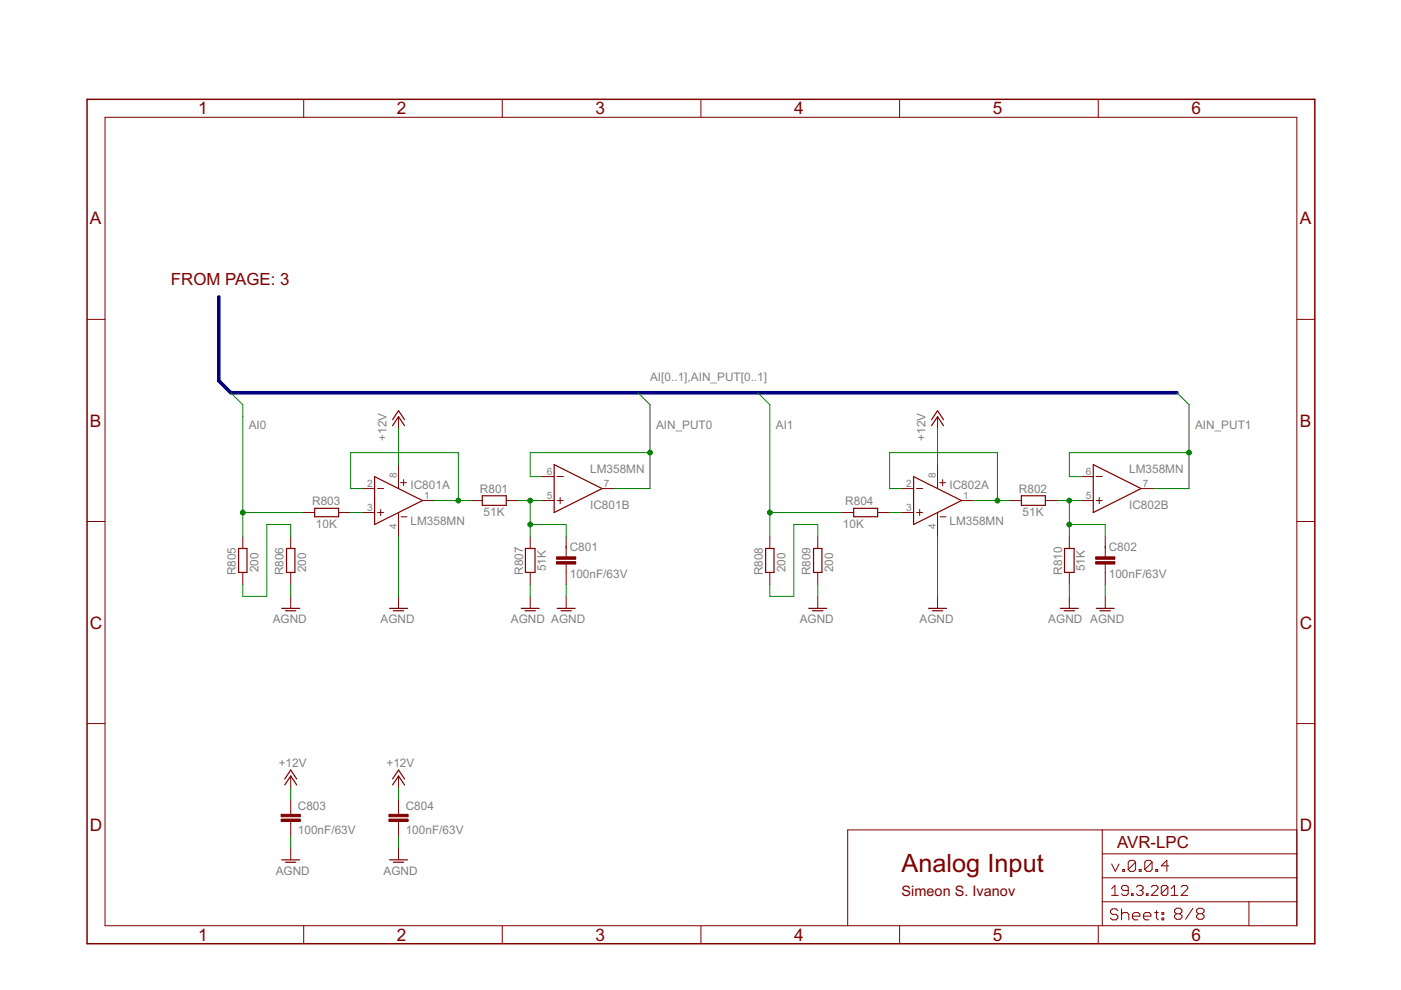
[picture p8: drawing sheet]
<svg xmlns="http://www.w3.org/2000/svg" width="297mm" height="210mm" viewBox="0 0 297 210" stroke-linecap="round" stroke-linejoin="round" font-family="sans-serif">
<g fill="#800000" stroke="#800000" stroke-width=".25">
<path d="M62.5 116.3v5.1z"/>
<path d="M60.7 116.3v5.1z"/>
<path d="M60.7 116.3h1.8z"/>
<path d="M60.7 121.4h1.8z"/>
<path d="M102.3 107.1h5z"/>
<path d="M102.3 105.1v2z"/>
<path d="M102.3 105.1h5z"/>
<path d="M107.3 105.1v2z"/>
<path d="M111.4 116.3v5.1z"/>
<path d="M111.4 116.3h2z"/>
<path d="M113.4 116.3v5.1z"/>
<path d="M111.4 121.4h2z"/>
<path d="M110.5 129h3.8z"/>
<path d="M111.3 129.5h2.2z"/>
<path d="M118.1 129h3.8z"/>
<path d="M119 129.5h2.1z"/>
<path d="M59.7 129h3.8z"/>
<path d="M60.5 129.5h2.2z"/>
<path d="M84.5 88.3l1.3 2z"/>
<path d="M84.5 88.3l-1.3 2z"/>
<path d="M84.5 87.1l1.3 1.9z"/>
<path d="M84.5 87.1l-1.3 1.9z"/>
<path d="M82.6 129h3.8z"/>
<path d="M83.4 129.5h2.2z"/>
<path d="M79.4 101v10.2z"/>
<path d="M79.4 101l10.2 5.1z"/>
<path d="M79.4 111.2l10.2-5.1z"/>
<path d="M117.5 98.5v10.2z"/>
<path d="M117.5 108.7l10.2-5.1z"/>
<path d="M117.5 98.5l10.2 5.1z"/>
<path d="M174.3 116.3v5.1z"/>
<path d="M172.5 116.3v5.1z"/>
<path d="M172.5 116.3h1.8z"/>
<path d="M172.5 121.4h1.8z"/>
<path d="M216.6 107.1h5z"/>
<path d="M216.6 105.1v2z"/>
<path d="M216.6 105.1h5z"/>
<path d="M221.6 105.1v2z"/>
<path d="M225.7 116.3v5.1z"/>
<path d="M225.7 116.3h2z"/>
<path d="M227.7 116.3v5.1z"/>
<path d="M225.7 121.4h2z"/>
<path d="M224.8 129h3.8z"/>
<path d="M225.6 129.5h2.2z"/>
<path d="M232.4 129h3.8z"/>
<path d="M233.2 129.5h2.2z"/>
<path d="M171.5 129h3.8z"/>
<path d="M172.3 129.5h2.2z"/>
<path d="M198.8 88.3l1.2 2z"/>
<path d="M198.8 88.3l-1.3 2z"/>
<path d="M198.8 87.1l1.2 1.9z"/>
<path d="M198.8 87.1l-1.3 1.9z"/>
<path d="M196.9 129h3.8z"/>
<path d="M197.7 129.5h2.2z"/>
<path d="M193.7 101v10.2z"/>
<path d="M193.7 101l10.2 5.1z"/>
<path d="M193.7 111.2l10.2-5.1z"/>
<path d="M231.8 98.5v10.2z"/>
<path d="M231.8 108.7l10.1-5.1z"/>
<path d="M231.8 98.5l10.1 5.1z"/>
<path d="M66.7 109.6h5.1z"/>
<path d="M66.7 107.8h5.1z"/>
<path d="M71.8 107.8v1.8z"/>
<path d="M66.7 107.8v1.8z"/>
<path d="M181 109.6h5.1z"/>
<path d="M181 107.8h5.1z"/>
<path d="M186.1 107.8v1.8z"/>
<path d="M181 107.8v1.8z"/>
<path d="M52.4 116.3v5.1z"/>
<path d="M50.6 116.3v5.1z"/>
<path d="M50.6 116.3h1.8z"/>
<path d="M50.6 121.4h1.8z"/>
<path d="M164.1 116.3v5.1z"/>
<path d="M162.3 116.3v5.1z"/>
<path d="M162.3 116.3h1.8z"/>
<path d="M162.3 121.4h1.8z"/>
<path d="M59.7 182.3h3.8z"/>
<path d="M60.5 182.8h2.2z"/>
<path d="M61.6 164.5l1.3 1.9z"/>
<path d="M61.6 164.5l-1.2 1.9z"/>
<path d="M61.6 163.3l1.3 1.9z"/>
<path d="M61.6 163.3l-1.2 1.9z"/>
<path d="M82.6 182.3h3.8z"/>
<path d="M83.4 182.8h2.2z"/>
<path d="M84.5 164.5l1.3 1.9z"/>
<path d="M84.5 164.5l-1.3 1.9z"/>
<path d="M84.5 163.3l1.3 1.9z"/>
<path d="M84.5 163.3l-1.3 1.9z"/>
</g>
<g fill="#800000" stroke="#800000" stroke-width=".21">
<path d="M61.6 113.7v2.6z"/>
<path d="M61.6 121.4v2.5z"/>
<path d="M107.3 106.1h2.6z"/>
<path d="M99.7 106.1h2.6z"/>
<path d="M120 113.7v2.6z"/>
<path d="M120 121.4v2.5z"/>
<path d="M120 119.5v1.9z"/>
<path d="M120 115.8v2.4z"/>
<path d="M112.4 121.4v2.5z"/>
<path d="M112.4 113.7v2.6z"/>
<path d="M112.4 126.4v2.6z"/>
<path d="M120 126.4v2.6z"/>
<path d="M61.6 126.4v2.6z"/>
<path d="M84.5 88.3v2.6z"/>
<path d="M84.5 126.4v2.6z"/>
<path d="M76.9 103.6h2.5z"/>
<path d="M76.9 108.7h2.5z"/>
<path d="M89.6 106.1h2.5z"/>
<path d="M84.5 98.5v5.1z"/>
<path d="M84.5 108.7v5z"/>
<path d="M80.1 108.7h1.2z"/>
<path d="M80.7 108v1.3z"/>
<path d="M80.1 103.6h1.2z"/>
<path d="M84.9 102.3h1.3z"/>
<path d="M85.6 101.7v1.3z"/>
<path d="M85 109.6h1.3z"/>
<path d="M115 106.1h2.5z"/>
<path d="M115 101h2.5z"/>
<path d="M127.7 103.6h2.5z"/>
<path d="M118.1 106.1h1.3z"/>
<path d="M118.8 105.5v1.3z"/>
<path d="M118.1 101h1.3z"/>
<path d="M173.4 113.7v2.6z"/>
<path d="M173.4 121.4v2.5z"/>
<path d="M221.6 106.1h2.6z"/>
<path d="M214 106.1h2.6z"/>
<path d="M234.3 113.7v2.6z"/>
<path d="M234.3 121.4v2.5z"/>
<path d="M234.3 119.5v1.9z"/>
<path d="M234.3 115.8v2.4z"/>
<path d="M226.7 121.4v2.5z"/>
<path d="M226.7 113.7v2.6z"/>
<path d="M226.7 126.4v2.6z"/>
<path d="M234.3 126.4v2.6z"/>
<path d="M173.4 126.4v2.6z"/>
<path d="M198.8 88.3v2.6z"/>
<path d="M198.8 126.4v2.6z"/>
<path d="M191.2 103.6h2.5z"/>
<path d="M191.2 108.7h2.5z"/>
<path d="M203.9 106.1h2.5z"/>
<path d="M198.8 98.5v5.1z"/>
<path d="M198.8 108.7v5z"/>
<path d="M194.3 108.7h1.3z"/>
<path d="M195 108v1.3z"/>
<path d="M194.3 103.6h1.3z"/>
<path d="M199.2 102.3h1.3z"/>
<path d="M199.9 101.7v1.3z"/>
<path d="M199.3 109.6h1.3z"/>
<path d="M229.3 106.1h2.5z"/>
<path d="M229.3 101h2.5z"/>
<path d="M241.9 103.6h2.6z"/>
<path d="M232.4 106.1h1.3z"/>
<path d="M233.1 105.5v1.3z"/>
<path d="M232.4 101h1.3z"/>
<path d="M275 191.2v5.1z"/>
<path d="M275 186.1v5.1z"/>
<path d="M275 181v5.1z"/>
<path d="M275 176v5z"/>
<path d="M179.7 176v20.3z"/>
<path d="M179.7 176h54z"/>
<path d="M233.7 176h41.3z"/>
<path d="M264.8 191.2v5.1z"/>
<path d="M264.8 191.2h10.2z"/>
<path d="M233.7 191.2h31.1z"/>
<path d="M233.7 191.2v5.1z"/>
<path d="M233.7 186.1v5.1z"/>
<path d="M233.7 186.1h41.3z"/>
<path d="M233.7 181v5.1z"/>
<path d="M233.7 181h41.3z"/>
<path d="M233.7 176v5z"/>
<path d="M235.7 183.2l.8 1.5z"/>
<path d="M237.3 183.2l-.8 1.5z"/>
<path d="M238 184.4v.3z"/>
<path d="M238 184.4h.4z"/>
<path d="M238.4 184.4v.3z"/>
<path d="M238 184.7h.4z"/>
<path d="M239.2 182.8v1.6z"/>
<path d="M239.2 182.8l.4-.4z"/>
<path d="M239.6 182.4h.8z"/>
<path d="M240.4 182.4l.4 .4z"/>
<path d="M240.8 182.8v1.6z"/>
<path d="M240.4 184.7l.4-.3z"/>
<path d="M239.6 184.7h.8z"/>
<path d="M239.2 184.4l.4 .3z"/>
<path d="M239.2 184.4l1.6-1.6z"/>
<path d="M241.5 184.4v.3z"/>
<path d="M241.5 184.4h.4z"/>
<path d="M241.9 184.4v.3z"/>
<path d="M241.5 184.7h.4z"/>
<path d="M242.7 182.8v1.6z"/>
<path d="M242.7 182.8l.4-.4z"/>
<path d="M243.1 182.4h.8z"/>
<path d="M243.9 182.4l.4 .4z"/>
<path d="M244.3 182.8v1.6z"/>
<path d="M244.3 184.4l-.4 .3z"/>
<path d="M243.1 184.7h.8z"/>
<path d="M242.7 184.4l.4 .3z"/>
<path d="M244.3 182.8l-1.6 1.6z"/>
<path d="M245 184.4v.3z"/>
<path d="M245 184.4h.4z"/>
<path d="M245.4 184.4v.3z"/>
<path d="M245 184.7h.4z"/>
<path d="M247.4 182.4v2.3z"/>
<path d="M246.2 183.6l1.2-1.2z"/>
<path d="M246.2 183.6h1.6z"/>
<path d="M235.7 188.4l.7-.7z"/>
<path d="M236.4 187.7v2.1z"/>
<path d="M235.7 189.8h1.4z"/>
<path d="M237.8 189.5l.3 .3z"/>
<path d="M238.1 189.8h.7z"/>
<path d="M239.2 189.5l-.4 .3z"/>
<path d="M239.2 188.1v1.4z"/>
<path d="M238.8 187.7l.4 .4z"/>
<path d="M238.1 187.7h.7z"/>
<path d="M238.1 187.7l-.3 .4z"/>
<path d="M237.8 188.1v.3z"/>
<path d="M237.8 188.4l.3 .4z"/>
<path d="M238.1 188.8h1.1z"/>
<path d="M239.9 189.5v.3z"/>
<path d="M239.9 189.5h.3z"/>
<path d="M240.2 189.5v.3z"/>
<path d="M239.9 189.8h.3z"/>
<path d="M240.9 188.1l.4-.4z"/>
<path d="M241.3 187.7h.7z"/>
<path d="M242 187.7l.4 .4z"/>
<path d="M242.4 188.1v.3z"/>
<path d="M242.4 188.4l-.4 .4z"/>
<path d="M241.6 188.8h.4z"/>
<path d="M242 188.8l.4 .3z"/>
<path d="M242.4 189.1v.4z"/>
<path d="M242.4 189.5l-.4 .3z"/>
<path d="M241.3 189.8h.7z"/>
<path d="M240.9 189.5l.4 .3z"/>
<path d="M243.1 189.5v.3z"/>
<path d="M243.1 189.5h.3z"/>
<path d="M243.4 189.5v.3z"/>
<path d="M243.1 189.8h.3z"/>
<path d="M244.1 189.8h1.4z"/>
<path d="M244.1 189.8l1.4-1.4z"/>
<path d="M245.5 188.1v.3z"/>
<path d="M245.2 187.7l.3 .4z"/>
<path d="M244.5 187.7h.7z"/>
<path d="M244.5 187.7l-.4 .4z"/>
<path d="M246.2 188.1v1.4z"/>
<path d="M246.5 187.7l-.3 .4z"/>
<path d="M246.5 187.7h.8z"/>
<path d="M247.3 187.7l.3 .4z"/>
<path d="M247.6 188.1v1.4z"/>
<path d="M247.6 189.5l-.3 .3z"/>
<path d="M246.5 189.8h.8z"/>
<path d="M246.2 189.5l.3 .3z"/>
<path d="M246.2 189.5l1.4-1.4z"/>
<path d="M248.3 188.4l.7-.7z"/>
<path d="M249 187.7v2.1z"/>
<path d="M248.3 189.8h1.4z"/>
<path d="M250.4 189.8h1.4z"/>
<path d="M251.8 188.4l-1.4 1.4z"/>
<path d="M251.8 188.1v.3z"/>
<path d="M251.5 187.7l.3 .4z"/>
<path d="M250.8 187.7h.7z"/>
<path d="M250.8 187.7l-.4 .4z"/>
<path d="M249 193l.4-.4z"/>
<path d="M249.4 192.6h.8z"/>
<path d="M250.2 192.6l.4 .4z"/>
<path d="M250.6 193v.4z"/>
<path d="M250.2 193.7l.4-.3z"/>
<path d="M250.2 193.7l.4 .4z"/>
<path d="M250.6 194.1v.4z"/>
<path d="M250.2 194.9l.4-.4z"/>
<path d="M249.4 194.9h.8z"/>
<path d="M249 194.5l.4 .4z"/>
<path d="M249 194.1v.4z"/>
<path d="M249 194.1l.4-.4z"/>
<path d="M249 193.4l.4 .3z"/>
<path d="M249 193v.4z"/>
<path d="M249.4 193.7h.8z"/>
<path d="M252.9 192.6l-1.5 2.3z"/>
<path d="M253.7 193l.4-.4z"/>
<path d="M254.1 192.6h.8z"/>
<path d="M254.9 192.6l.4 .4z"/>
<path d="M255.3 193v.4z"/>
<path d="M254.9 193.7l.4-.3z"/>
<path d="M254.9 193.7l.4 .4z"/>
<path d="M255.3 194.1v.4z"/>
<path d="M254.9 194.9l.4-.4z"/>
<path d="M254.1 194.9h.8z"/>
<path d="M253.7 194.5l.4 .4z"/>
<path d="M253.7 194.1v.4z"/>
<path d="M253.7 194.1l.4-.4z"/>
<path d="M253.7 193.4l.4 .3z"/>
<path d="M253.7 193v.4z"/>
<path d="M254.1 193.7h.8z"/>
<path d="M236.6 192.7l.4 .4z"/>
<path d="M235.8 192.7h.8z"/>
<path d="M235.4 193.1l.4-.4z"/>
<path d="M235.4 193.1v.4z"/>
<path d="M235.4 193.5l.4 .4z"/>
<path d="M235.8 193.9h.8z"/>
<path d="M236.6 193.9l.4 .3z"/>
<path d="M237 194.2v.4z"/>
<path d="M237 194.6l-.4 .4z"/>
<path d="M235.8 195h.8z"/>
<path d="M235.4 194.6l.4 .4z"/>
<path d="M237.8 192.7v2.3z"/>
<path d="M237.8 193.9l.4-.4z"/>
<path d="M238.2 193.5h.8z"/>
<path d="M239 193.5l.3 .4z"/>
<path d="M239.3 193.9v1.1z"/>
<path d="M240.5 195h.8z"/>
<path d="M240.1 194.6l.4 .4z"/>
<path d="M240.1 193.9v.7z"/>
<path d="M240.1 193.9l.4-.4z"/>
<path d="M240.5 193.5h.8z"/>
<path d="M241.3 193.5l.4 .4z"/>
<path d="M241.7 193.9v.3z"/>
<path d="M240.1 194.2h1.6z"/>
<path d="M242.8 195h.8z"/>
<path d="M242.5 194.6l.3 .4z"/>
<path d="M242.5 193.9v.7z"/>
<path d="M242.5 193.9l.3-.4z"/>
<path d="M242.8 193.5h.8z"/>
<path d="M243.6 193.5l.4 .4z"/>
<path d="M244 193.9v.3z"/>
<path d="M242.5 194.2h1.5z"/>
<path d="M245.2 193.1v1.5z"/>
<path d="M245.2 194.6l.4 .4z"/>
<path d="M244.8 193.5h.8z"/>
<path d="M246.4 193.5h.3z"/>
<path d="M246.7 193.5v.4z"/>
<path d="M246.4 193.9h.3z"/>
<path d="M246.4 193.5v.4z"/>
<path d="M246.4 194.6h.3z"/>
<path d="M246.7 194.6v.4z"/>
<path d="M246.4 195h.3z"/>
<path d="M246.4 194.6v.4z"/>
<path d="M22.3 24.9v171.4z"/>
<path d="M18.5 67.7h3.8z"/>
<path d="M18.5 110.6h3.8z"/>
<path d="M18.5 153.4h3.8z"/>
<path d="M22.3 196.3h252.7z"/>
<path d="M64.4 196.3v3.8z"/>
<path d="M106.5 196.3v3.8z"/>
<path d="M148.6 196.3v3.8z"/>
<path d="M190.7 196.3v3.8z"/>
<path d="M232.9 196.3v3.8z"/>
<path d="M275 24.9v171.4z"/>
<path d="M275 67.7h3.8z"/>
<path d="M275 110.6h3.8z"/>
<path d="M275 153.4h3.8z"/>
<path d="M22.3 24.9h252.7z"/>
<path d="M64.4 21.1v3.8z"/>
<path d="M106.5 21.1v3.8z"/>
<path d="M148.6 21.1v3.8z"/>
<path d="M190.7 21.1v3.8z"/>
<path d="M232.9 21.1v3.8z"/>
<path d="M71.8 108.7h2.5z"/>
<path d="M64.2 108.7h2.5z"/>
<path d="M186.1 108.7h2.5z"/>
<path d="M178.5 108.7h2.5z"/>
<path d="M51.5 113.7v2.6z"/>
<path d="M51.5 121.4v2.5z"/>
<path d="M163.2 113.7v2.6z"/>
<path d="M163.2 121.4v2.5z"/>
<path d="M61.6 169.6v2.5z"/>
<path d="M61.6 174.7v2.5z"/>
<path d="M61.6 172.1v.6z"/>
<path d="M61.6 174.2v.5z"/>
<path d="M61.6 179.8v2.5z"/>
<path d="M61.6 164.5v2.6z"/>
<path d="M84.5 169.6v2.5z"/>
<path d="M84.5 174.7v2.5z"/>
<path d="M84.5 172.1v.6z"/>
<path d="M84.5 174.2v.5z"/>
<path d="M84.5 179.8v2.5z"/>
<path d="M84.5 164.5v2.6z"/>
</g>
<g fill="#800000" stroke="#800000" stroke-width=".21">
<path d="M118 119.1h4.1v.5h-4.1z"/>
<path d="M118 118.1h4.1v.5h-4.1z"/>
<path d="M232.3 119.1h4.1v.5h-4.1z"/>
<path d="M232.3 118.1h4.1v.5h-4.1z"/>
<path d="M59.6 173.7h4.1v.5h-4.1z"/>
<path d="M59.6 172.7h4.1v.5h-4.1z"/>
<path d="M82.5 173.7h4v.5h-4z"/>
<path d="M82.5 172.7h4v.5h-4z"/>
</g>
<g fill="#800000" stroke="#800000" stroke-width=".32">
<path d="M18.5 21.1v179z"/>
<path d="M18.5 200.1h260.3z"/>
<path d="M278.8 21.1v179z"/>
<path d="M18.5 21.1h260.3z"/>
</g>
<g fill="#000080" stroke="#000080" stroke-width=".76">
<path d="M46.4 62.9v17.8z"/>
<path d="M46.4 80.7l2.5 2.6z"/>
<path d="M48.9 83.3h200.7z"/>
</g>
<g fill="#008000" stroke="#008000" stroke-width=".21">
<path d="M135.3 83.3l2.5 2.5z"/>
<path d="M112.4 101h2.6z"/>
<path d="M112.4 96v5z"/>
<path d="M112.4 96h25.4z"/>
<path d="M137.8 96v7.6z"/>
<path d="M130.2 103.6h7.6z"/>
<path d="M137.8 85.8v10.2z"/>
<path d="M61.6 123.9v2.5z"/>
<path d="M112.4 123.9v2.5z"/>
<path d="M120 123.9v2.5z"/>
<path d="M84.5 113.7v12.7z"/>
<path d="M173.4 123.9v2.5z"/>
<path d="M226.7 123.9v2.5z"/>
<path d="M234.3 123.9v2.5z"/>
<path d="M198.8 113.7v12.7z"/>
<path d="M61.6 177.2v2.6z"/>
<path d="M84.5 177.2v2.6z"/>
<path d="M109.9 106.1h2.5z"/>
<path d="M112.4 106.1h2.6z"/>
<path d="M112.4 111.2v2.5z"/>
<path d="M112.4 106.1v5.1z"/>
<path d="M120 111.2v2.5z"/>
<path d="M112.4 111.2h7.6z"/>
<path d="M48.9 83.3l2.6 2.5z"/>
<path d="M51.5 108.7v5z"/>
<path d="M51.5 88.3v20.4z"/>
<path d="M51.5 85.8v2.5z"/>
<path d="M51.5 108.7h12.7z"/>
<path d="M74.3 96v7.6z"/>
<path d="M92.1 106.1h5.1z"/>
<path d="M97.2 106.1h2.5z"/>
<path d="M74.3 96h22.9z"/>
<path d="M97.2 96v10.1z"/>
<path d="M74.3 103.6h2.6z"/>
<path d="M84.5 90.9v7.6z"/>
<path d="M198.8 90.9v7.6z"/>
<path d="M61.6 167.1v2.5z"/>
<path d="M84.5 167.1v2.5z"/>
<path d="M224.2 106.1h2.5z"/>
<path d="M226.7 106.1h2.6z"/>
<path d="M226.7 111.2v2.5z"/>
<path d="M226.7 106.1v5.1z"/>
<path d="M234.3 111.2v2.5z"/>
<path d="M226.7 111.2h7.6z"/>
<path d="M163.2 85.8v22.9z"/>
<path d="M163.2 108.7v5z"/>
<path d="M160.7 83.3l2.5 2.5z"/>
<path d="M163.2 108.7h15.3z"/>
<path d="M249.6 83.3l2.5 2.5z"/>
<path d="M226.7 101h2.6z"/>
<path d="M226.7 96v5z"/>
<path d="M226.7 96h25.4z"/>
<path d="M252.1 96v7.6z"/>
<path d="M244.5 103.6h7.6z"/>
<path d="M252.1 85.8v10.2z"/>
<path d="M206.4 106.1h5.1z"/>
<path d="M188.6 103.6h2.6z"/>
<path d="M188.6 96v7.6z"/>
<path d="M188.6 96h22.9z"/>
<path d="M211.5 96v10.1z"/>
<path d="M211.5 106.1h2.5z"/>
<path d="M51.5 123.9v2.5z"/>
<path d="M51.5 126.4h5.1z"/>
<path d="M56.6 111.2v15.2z"/>
<path d="M56.6 111.2h5z"/>
<path d="M61.6 111.2v2.5z"/>
<path d="M173.4 111.2v2.5z"/>
<path d="M168.3 111.2h5.1z"/>
<path d="M168.3 111.2v15.2z"/>
<path d="M163.2 126.4h5.1z"/>
<path d="M163.2 123.9v2.5z"/>
<path d="M74.3 108.7h2.6z"/>
<path d="M188.6 108.7h2.6z"/>
<circle cx="137.8" cy="96" r=".51"/>
<circle cx="112.4" cy="106.1" r=".51"/>
<circle cx="112.4" cy="111.2" r=".51"/>
<circle cx="51.5" cy="108.7" r=".51"/>
<circle cx="97.2" cy="106.1" r=".51"/>
<circle cx="226.7" cy="106.1" r=".51"/>
<circle cx="226.7" cy="111.2" r=".51"/>
<circle cx="163.2" cy="108.7" r=".51"/>
<circle cx="252.1" cy="96" r=".51"/>
<circle cx="211.5" cy="106.1" r=".51"/>
</g>
<text font-size="6" fill="#800000" x="191.2" y="184.9">Analog Input</text>
<g font-size="4.1" fill="#800000">
<text x="42" y="24.3">1</text>
<text x="84.1" y="24.3">2</text>
<text x="126.3" y="24.3">3</text>
<text x="168.4" y="24.3">4</text>
<text x="210.5" y="24.3">5</text>
<text x="252.6" y="24.3">6</text>
<text x="19.1" y="47.6">A</text>
<text x="275.6" y="47.6">A</text>
<text x="19.1" y="90.5">B</text>
<text x="275.6" y="90.5">B</text>
<text x="19.1" y="133.3">C</text>
<text x="275.6" y="133.3">C</text>
<text x="19.1" y="176.2">D</text>
<text x="275.6" y="176.2">D</text>
<text x="42" y="199.5">1</text>
<text x="84.1" y="199.5">2</text>
<text x="126.3" y="199.5">3</text>
<text x="168.4" y="199.5">4</text>
<text x="210.5" y="199.5">5</text>
<text x="252.6" y="199.5">6</text>
</g>
<g font-size="4" fill="#800000">
<text x="36.2" y="60.4">FROM PAGE: 3</text>
<text x="236.9" y="179.8">AVR-LPC</text>
</g>
<text font-size="3.4" fill="#800000" x="191.2" y="189.9">Simeon S. Ivanov</text>
<g font-size="2.8" fill="#808080">
<text x="137.8" y="80.7">AI[0..1],AIN_PUT[0..1]</text>
<text x="52.7" y="90.9">AI0</text>
<text x="81.9" y="93.4" transform="rotate(-90 81.9 93.4)">+12V</text>
<text x="139.1" y="90.9">AIN_PUT0</text>
<text x="164.5" y="90.9">AI1</text>
<text x="196.2" y="93.4" transform="rotate(-90 196.2 93.4)">+12V</text>
<text x="253.4" y="90.9">AIN_PUT1</text>
<text x="125.1" y="100.3">LM358MN</text>
<text x="239.4" y="100.3">LM358MN</text>
<text x="66.2" y="107.1">R803</text>
<text x="87" y="103.6">IC801A</text>
<text x="101.8" y="104.6">R801</text>
<text x="125.1" y="107.9">IC801B</text>
<text x="179.2" y="107.1">R804</text>
<text x="201.3" y="103.6">IC802A</text>
<text x="216" y="104.6">R802</text>
<text x="239.4" y="107.9">IC802B</text>
<text x="67" y="112">10K</text>
<text x="87" y="111.2">LM358MN</text>
<text x="102.5" y="109.4">51K</text>
<text x="178.7" y="112">10K</text>
<text x="201.3" y="111.2">LM358MN</text>
<text x="216.8" y="109.4">51K</text>
<text x="120.8" y="116.9">C801</text>
<text x="235.1" y="116.9">C802</text>
<text x="50" y="122" transform="rotate(-90 50 122)">R805</text>
<text x="54.8" y="121.4" transform="rotate(-90 54.8 121.4)">200</text>
<text x="60.1" y="122" transform="rotate(-90 60.1 122)">R806</text>
<text x="64.9" y="121.4" transform="rotate(-90 64.9 121.4)">200</text>
<text x="110.9" y="121.9" transform="rotate(-90 110.9 121.9)">R807</text>
<text x="115.7" y="121.1" transform="rotate(-90 115.7 121.1)">51K</text>
<text x="120.8" y="122.5">100nF/63V</text>
<text x="161.7" y="122" transform="rotate(-90 161.7 122)">R808</text>
<text x="166.5" y="121.4" transform="rotate(-90 166.5 121.4)">200</text>
<text x="171.9" y="122" transform="rotate(-90 171.9 122)">R809</text>
<text x="176.7" y="121.4" transform="rotate(-90 176.7 121.4)">200</text>
<text x="225.2" y="121.9" transform="rotate(-90 225.2 121.9)">R810</text>
<text x="230" y="121.1" transform="rotate(-90 230 121.1)">51K</text>
<text x="235.1" y="122.5">100nF/63V</text>
<text x="57.8" y="132.2">AGND</text>
<text x="80.7" y="132.2">AGND</text>
<text x="108.3" y="132.2">AGND AGND</text>
<text x="169.6" y="132.2">AGND</text>
<text x="195" y="132.2">AGND</text>
<text x="222.3" y="132.2">AGND AGND</text>
<text x="59.1" y="162.6">+12V</text>
<text x="81.9" y="162.6">+12V</text>
<text x="63.2" y="171.8">C803</text>
<text x="86" y="171.8">C804</text>
<text x="63.2" y="176.9">100nF/63V</text>
<text x="86" y="176.9">100nF/63V</text>
<text x="58.5" y="185.5">AGND</text>
<text x="81.3" y="185.5">AGND</text>
</g>
<g font-size="2.4" fill="#808080">
<text x="84.1" y="101.3" transform="rotate(-90 84.1 101.3)">8</text>
<text x="116" y="100.7">6</text>
<text x="198.4" y="101.3" transform="rotate(-90 198.4 101.3)">8</text>
<text x="230.2" y="100.7">6</text>
<text x="77.9" y="103.2">2</text>
<text x="89.9" y="105.8">1</text>
<text x="116" y="105.8">5</text>
<text x="128" y="103.2">7</text>
<text x="192.2" y="103.2">2</text>
<text x="204.2" y="105.8">1</text>
<text x="230.2" y="105.8">5</text>
<text x="242.3" y="103.2">7</text>
<text x="77.9" y="108.3">3</text>
<text x="84.1" y="112.2" transform="rotate(-90 84.1 112.2)">4</text>
<text x="192.2" y="108.3">3</text>
<text x="198.4" y="112.2" transform="rotate(-90 198.4 112.2)">4</text>
</g>
</svg>
